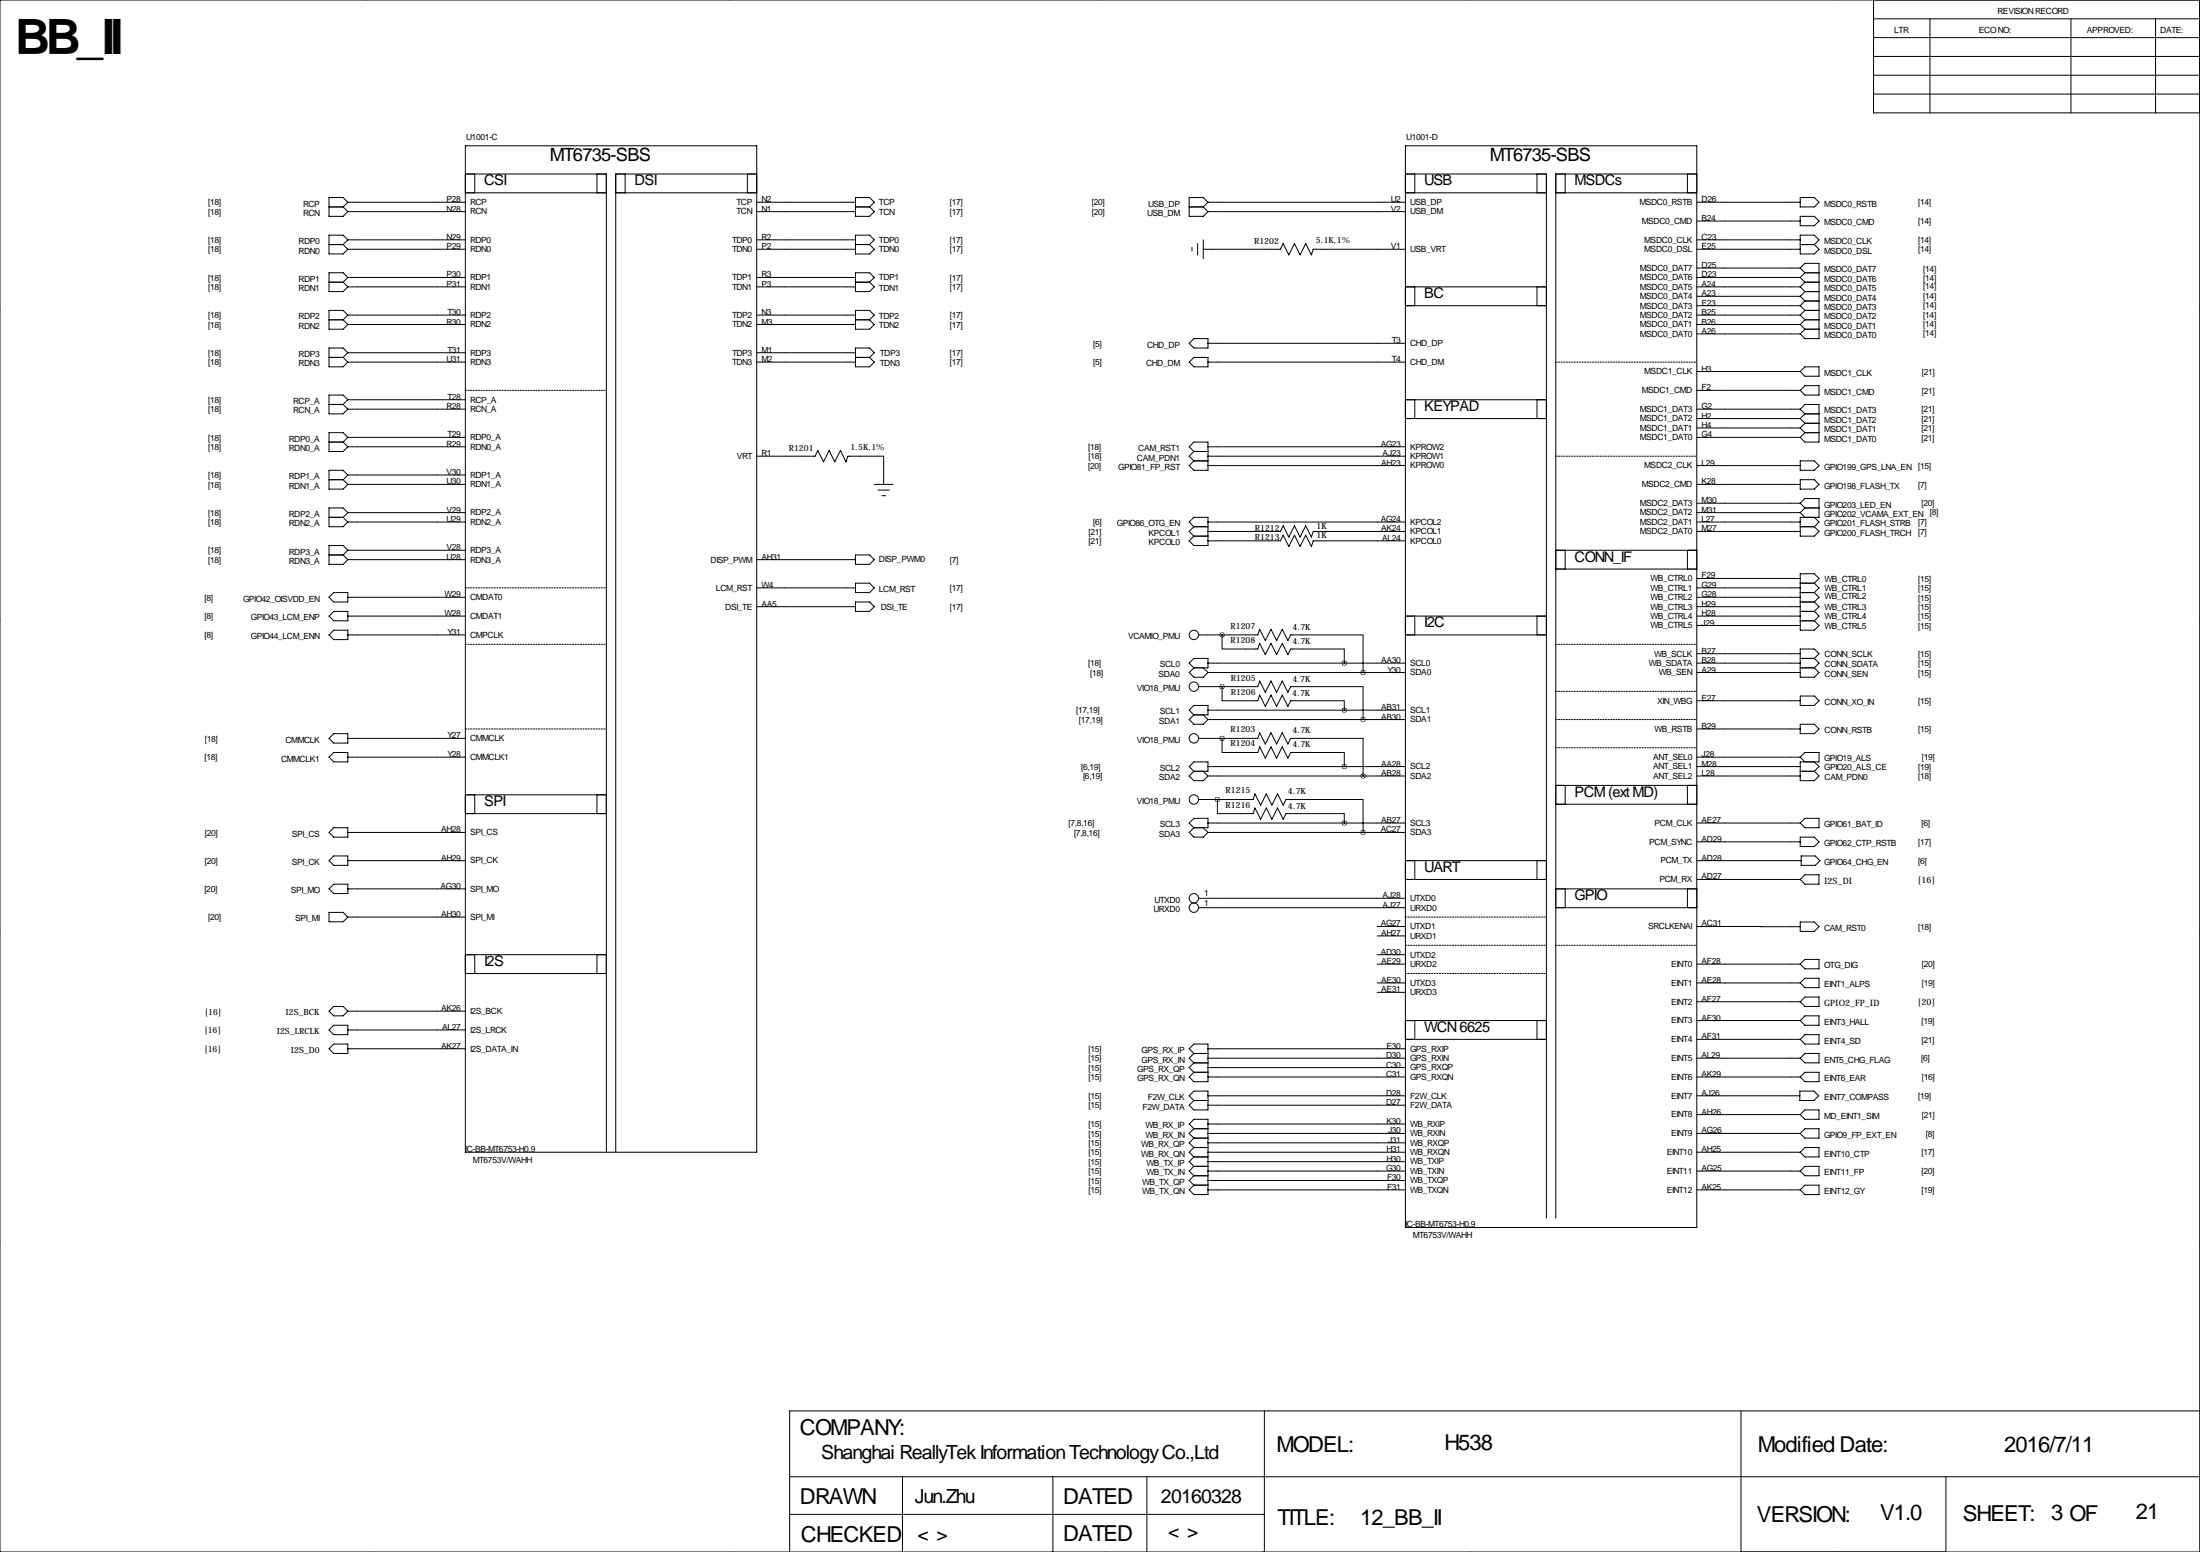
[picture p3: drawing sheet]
<svg xmlns="http://www.w3.org/2000/svg" width="594mm" height="419mm" viewBox="0 0 594 419" stroke-linecap="round" stroke-linejoin="round" font-family="sans-serif">
<g fill="none" stroke="#000" stroke-width=".27">
<path d="M99.1 0h.1M196.8 0h.1M297.2 0h.1M396.2 0h.1M495.3 0h.1M0 0h594.4v419.1h-594.4zM506.2 0v30.5h88.2M506.2 15.2h88.2M506.2 10.2h88.2M506.2 5.1h88.2M521.5 5.1v25.4M559.6 5.1v25.4"/>
<path d="M582.4 5.1v25.4M125.7 39.4h78.8v271.7h-78.8zM379.7 39.4h78.8v292.1h-78.8zM506.2 20.3h88.2M506.2 25.4h88.2M88.9 55.9h3.8M92.7 55.9l1.3 1.2M94 54.6h31.7M94 57.1h31.7M94 54.6l-1.3-1.3h-3.8v5.1h3.8l1.3-1.3M94 54.6l-1.3 1.3M125.7 47h38.1v264.1"/>
<path d="M125.7 52.1h38.1M128.3 47v5.1M161.3 47v5.1M166.4 52.1h38.1M168.9 47v5.1M201.9 47v5.1M204.5 47h-38.1v264.1M204.5 54.6h26.6M204.5 57.1h26.6M231.1 53.3h3.8l1.3 1.3-1.3 1.3 1.3 1.2-1.3 1.3h-3.8zM231.1 55.9h3.8M321.3 55.9h3.8"/>
<path d="M325.1 55.9l1.3 1.2M326.4 54.6h53.3M326.4 57.1h53.3M326.4 54.6l-1.3-1.3h-3.8v5.1h3.8l1.3-1.3M326.4 54.6l-1.3 1.3M379.7 47h38.1v281.9M379.7 52.1h38.1M382.3 47v5.1M415.3 47v5.1M420.4 52.1h38.1M422.9 47v5.1M455.9 47v5.1"/>
<path d="M458.5 47h-38.1v281.9M458.5 54.6h27.9M458.5 59.7h27.9M486.4 53.3h3.8l1.3 1.3-1.3 1.3h-3.8zM486.4 58.4h3.8l1.3 1.3-1.3 1.3h-3.8zM88.9 66h3.8M88.9 76.2h3.8M92.7 66l1.3 1.3M92.7 76.2l1.3 1.3M94 67.3h31.7M94 64.8h31.7M94 74.9h31.7"/>
<path d="M94 77.5h31.7M94 64.8l-1.3-1.3h-3.8v5.1h3.8l1.3-1.3M94 74.9l-1.3-1.2h-3.8v5h3.8l1.3-1.2M94 64.8l-1.3 1.2M94 74.9l-1.3 1.3M204.5 67.3h26.6M204.5 64.8h26.6M204.5 74.9h26.6M204.5 77.5h26.6M231.1 63.5h3.8l1.3 1.3-1.3 1.2 1.3 1.3-1.3 1.3h-3.8zM231.1 66h3.8M231.1 73.7h3.8l1.3 1.2-1.3 1.3 1.3 1.3-1.3 1.2h-3.8z"/>
<path d="M231.1 76.2h3.8M322.1 66.8v1M323.6 65.8v3M325.1 67.3h20.8l.8-1.5 1.5 3 1.6-3 1.5 3 1.5-3 1.5 3 .5-1.5h24.9M325.1 64.8v5.1M379.7 77.5h38.1M382.3 77.5v5.1M415.3 77.5v5.1M458.5 67.3h27.9M458.5 64.8h27.9M458.5 74.9h27.9M458.5 77.5h27.9"/>
<path d="M458.5 72.4h27.9M486.4 63.5h3.8l1.3 1.3-1.3 1.2 1.3 1.3-1.3 1.3h-3.8zM486.4 66h3.8M486.4 72.4l1.3-1.3h3.8v20.3h-3.8l-1.3-1.2M486.4 74.9l1.3 1.3M486.4 77.5l1.3 1.2M486.4 72.4l1.3 1.3M487.7 73.7h3.8M487.7 76.2h3.8M487.7 78.7h3.8M487.7 73.7l-1.3 1.2M487.7 76.2l-1.3 1.3"/>
<path d="M487.7 78.7l-1.3 1.3M-.1 83.8h.1M88.9 86.4h3.8M88.9 96.5h3.8M92.7 86.4l1.3 1.2M92.7 96.5l1.3 1.3M94 85.1l-1.3-1.3h-3.8v5.1h3.8l1.3-1.3M94 85.1h31.7M94 87.6h31.7M94 95.2h31.7M94 97.8h31.7M94 95.2l-1.3-1.2h-3.8v5.1h3.8l1.3-1.3"/>
<path d="M94 85.1l-1.3 1.3M94 95.2l-1.3 1.3M204.5 85.1h26.6M204.5 87.6h26.6M204.5 95.2h26.6M204.5 97.8h26.6M231.1 83.8h3.8l1.3 1.3-1.3 1.3 1.3 1.2-1.3 1.3h-3.8zM231.1 94h3.8l1.3 1.2-1.3 1.3 1.3 1.3-1.3 1.3h-3.8zM231.1 86.4h3.8M231.1 96.5h3.8M321.3 92.7l1.3-1.3h3.8v2.6h-3.8zM321.3 97.8l1.3-1.3h3.8v2.6h-3.8z"/>
<path d="M326.4 97.8h53.3M326.4 92.7h53.3M379.7 82.6h38.1M458.5 85.1h27.9M458.5 87.6h27.9M458.5 82.6h27.9M458.5 80h27.9M458.5 90.2h27.9M486.4 87.6l1.3 1.3M486.4 85.1l1.3 1.3M486.4 80l1.3 1.3M486.4 82.6l1.3 1.2"/>
<path d="M487.7 83.8h3.8M487.7 88.9l-1.3 1.3M487.7 88.9h3.8M487.7 99.1h3.8v2.5h-3.8l-1.3-1.3zM487.7 86.4l-1.3 1.2M487.7 86.4h3.8M487.7 83.8l-1.3 1.3M487.7 81.3h3.8M487.7 81.3l-1.3 1.3M594.4 83.8h.1M88.9 119.4h3.8M88.9 109.2h3.8"/>
<path d="M92.7 119.4l1.3 1.2M92.7 109.2l1.3 1.3M94 107.9h31.7M94 110.5h31.7M94 118.1h31.7M94 107.9l-1.3-1.2h-3.8v5.1h3.8l1.3-1.3M94 118.1l-1.3-1.3h-3.8v5.1h3.8l1.3-1.3M94 118.1l-1.3 1.3M94 107.9l-1.3 1.3M379.7 107.9h38.1M379.7 113h38.1M382.3 107.9v5.1"/>
<path d="M415.3 107.9v5.1M458.5 110.5h27.9M458.5 118.1h27.9M458.5 113h27.9M458.5 100.3h27.9M458.5 105.4h27.9M458.5 115.6h27.9M486.4 110.5l1.3-1.3h3.8v10.2h-3.8l-1.3-1.3M486.4 105.4l1.3-1.3h3.8v2.6h-3.8zM486.4 113l1.3 1.3M486.4 110.5l1.3 1.3M486.4 115.6l1.3 1.2"/>
<path d="M487.7 116.8h3.8M487.7 111.8h3.8M487.7 114.3h3.8M487.7 111.8l-1.3 1.2M487.7 116.8l-1.3 1.3M487.7 114.3l-1.3 1.3M88.9 129.5h3.8M88.9 139.7h3.8M92.7 129.5l1.3 1.3M92.7 139.7l1.3 1.3M94 120.6h31.7M94 128.3h31.7"/>
<path d="M94 130.8h31.7M94 138.4h31.7M94 128.3l-1.3-1.3h-3.8v5.1h3.8l1.3-1.3M94 138.4l-1.3-1.2h-3.8v5h3.8l1.3-1.2M94 128.3l-1.3 1.2M94 138.4l-1.3 1.3M204.5 123.2h15.7l.8-1.5 1.5 3 1.5-3 1.6 3 1.5-3 1.5 3 .5-1.5h9.7v7.6M236.2 130.8h5.1M237.2 132.3h3.1M238.3 133.9h1M322.6 121.9l-1.3-1.3 1.3-1.2h3.8v7.6h-3.8l-1.3-1.3 1.3-1.2M322.6 121.9h3.8"/>
<path d="M322.6 121.9l-1.3 1.3 1.3 1.3M322.6 124.5h3.8M326.4 120.6h53.3M326.4 123.2h53.3M326.4 125.7h53.3M458.5 130.8h27.9M458.5 138.4h27.9M458.5 125.7h27.9M458.5 135.9h27.9M486.4 124.5h3.8l1.3 1.2-1.3 1.3h-3.8zM486.4 129.5h3.8l1.3 1.3-1.3 1.3h-3.8zM486.4 135.9l1.3-1.3h3.8v5.1h-5.1v5.1h3.8l1.3-1.3-1.3-1.3"/>
<path d="M486.4 135.9l1.3 1.3M486.4 138.4l1.3 1.3M487.7 137.2h3.8M487.7 137.2l-1.3 1.2M490.2 139.7l1.3 1.3-1.3 1.2M88.9 149.9h3.8M92.7 149.9l1.3 1.2M94 141h31.7M94 148.6h31.7M94 151.1h31.7M94 148.6l-1.3-1.3h-3.8v5.1h3.8l1.3-1.3M94 148.6l-1.3 1.3"/>
<path d="M204.5 158.8h26.6M204.5 151.1h26.6M231.1 149.9h3.8l1.3 1.2-1.3 1.3h-3.8zM231.1 157.5h3.8l1.3 1.3-1.3 1.2h-3.8zM322.6 142.2l-1.3-1.2 1.3-1.3h3.8v7.6h-3.8l-1.3-1.2 1.3-1.3M322.6 144.8h3.8M322.6 142.2l-1.3 1.3 1.3 1.3M322.6 142.2h3.8M326.4 141h53.3M326.4 146.1h19.5l.8-1.6 1.5 3.1 1.6-3.1 1.5 3.1 1.5-3.1 1.5 3.1 .5-1.5h24.9M326.4 143.5h19.5l.8-1.5 1.5 3 1.6-3 1.5 3 1.5-3 1.5 3 .5-1.5h24.9M420.4 148.6h38.1"/>
<path d="M420.4 153.7h38.1M422.9 148.6v5.1M455.9 148.6v5.1M458.5 158.8h27.9M458.5 141h27.9M458.5 156.2h27.9M458.5 143.5h27.9M486.4 157.5h3.8M486.4 142.2h3.8M490.2 157.5l1.3-1.3-1.3-1.3h-3.8v15.3h3.8l1.3-1.3-1.3-1.3M490.2 157.5l1.3 1.3-1.3 1.2M-.1 167.6h.1"/>
<path d="M88.9 166.4l1.3-1.3h3.8v2.5h-3.8zM88.9 171.4l1.3-1.2h3.8v2.5h-3.8zM90.2 160h3.8v2.6h-3.8l-1.3-1.3zM94 161.3h31.7M94 166.4h31.7M94 171.4h31.7M204.5 163.8h26.6M231.1 162.6h3.8l1.3 1.2-1.3 1.3h-3.8zM321.3 179.1l1.3-1.3h3.8v2.5h-3.8zM323.8 171.4h16.1l.5-1.5 1.5 3.1 1.5-3.1 1.5 3.1 1.6-3.1 1.5 3.1 .7-1.6h19.6v10.2M326.4 179.1h53.3M330.2 171.4v3.9h9.7l.5-1.6 1.5 3.1 1.5-3.1 1.5 3.1 1.6-3.1 1.5 3.1 .7-1.5h14.5v3.8"/>
<path d="M379.7 166.4h38.1M379.7 171.4h38.1M382.3 166.4v5M415.3 166.4v5M458.5 163.8h27.9M458.5 161.3h27.9M458.5 166.4h27.9M458.5 179.1h27.9M458.5 176.5h27.9M458.5 168.9h27.9M486.4 167.6h3.8M486.4 160h3.8"/>
<path d="M486.4 162.6h3.8M486.4 165.1h3.8M486.4 177.8h3.8M490.2 177.8l1.3-1.3-1.3-1.2h-3.8v7.6h3.8l1.3-1.3-1.3-1.3M490.2 160l1.3 1.3-1.3 1.3M490.2 162.6l1.3 1.2-1.3 1.3M490.2 165.1l1.3 1.3-1.3 1.2M490.2 177.8l1.3 1.3-1.3 1.2M594.4 167.6h.1M90.2 198.1h3.8v2.6h-3.8l-1.3-1.3zM94 199.4h31.7M321.3 191.8l1.3-1.3h3.8v2.5h-3.8z"/>
<path d="M322.6 180.3l-1.3 1.3 1.3 1.3h2.5l1.3-1.3M322.6 193l-1.3 1.3 1.3 1.3h2.5l1.3-1.3M323.8 185.4h16.1l.5-1.5 1.5 3 1.5-3 1.5 3 1.6-3 1.5 3 .7-1.5h19.6v8.9M323.8 199.4h16.1l.5-1.5 1.5 3 1.5-3 1.5 3 1.6-3 1.5 3 .7-1.5h19.6v10.1M325.1 180.3l1.3 1.3M325.1 193l1.3 1.3M326.4 181.6h53.3M326.4 191.8h53.3M326.4 194.3h53.3M330.2 185.4v3.8h9.7l.5-1.5 1.5 3.1 1.5-3.1 1.5 3.1 1.6-3.1 1.5 3.1 .7-1.6h14.5v2.6M330.2 199.4v3.8h9.7l.5-1.5 1.5 3 1.5-3 1.5 3 1.6-3 1.5 3 .7-1.5h14.5v3.8M458.5 181.6h27.9"/>
<path d="M458.5 196.8h27.9M458.5 189.2h27.9M486.4 195.6h3.8l1.3 1.2-1.3 1.3h-3.8zM486.4 188h3.8l1.3 1.2-1.3 1.3h-3.8zM486.4 180.3h3.8M88.9 204.5l1.3-1.3h3.8v2.5h-3.8zM94 204.5h31.7M125.7 214.6h38.1M125.7 219.7h38.1M128.3 214.6v5.1M161.3 214.6v5.1M321.3 207l1.3-1.3h3.8v2.6h-3.8z"/>
<path d="M322.6 208.3l-1.3 1.2 1.3 1.3h2.5l1.3-1.3M323.8 215.9h14.8l.5-1.5 1.5 3 1.5-3 1.6 3 1.5-3 1.5 3 .8-1.5h20.8v8.9M325.1 208.3l1.3 1.2M326.4 207h53.3M326.4 209.5h53.3M328.9 215.9v3.8h9.7l.5-1.5 1.5 3 1.5-3 1.6 3 1.5-3 1.5 3 .8-1.5h15.7v2.5M420.4 212.1h38.1M420.4 217.2h38.1M422.9 212.1v5.1M455.9 212.1v5.1M458.5 204.5h27.9M458.5 207h27.9"/>
<path d="M458.5 209.5h27.9M486.4 204.5l1.3-1.3h3.8v2.5h-5.1v5.1h3.8l1.3-1.3-1.3-1.2M486.4 208.3h3.8M486.4 204.5l1.3 1.2M490.2 205.7l1.3 1.3-1.3 1.3M88.9 232.4l1.3-1.3h3.8v2.6h-3.8zM90.2 223.5h3.8v2.6h-3.8l-1.3-1.3zM94 224.8h31.7M94 232.4h31.7M321.3 222.2l1.3-1.2h3.8v2.5h-3.8zM322.6 223.5l-1.3 1.3 1.3 1.3h2.5l1.3-1.3M325.1 223.5l1.3 1.3"/>
<path d="M326.4 224.8h53.3M326.4 222.2h53.3M379.7 232.4h38.1M379.7 237.5h38.1M382.3 232.4v5.1M415.3 232.4v5.1M458.5 232.4h28.2M458.5 237.5h27.9M458.5 222.2h27.9M458.5 227.3h27.9M486.4 226.1h3.8l1.3 1.2-1.3 1.3h-3.8zM486.4 222.2l1.3-1.2h3.8v2.5h-3.8z"/>
<path d="M486.7 231.1h3.8l1.2 1.3-1.2 1.3h-3.8zM487.7 236.2h3.8v2.6h-3.8l-1.3-1.3zM-.1 251.5h.1M88.9 246.4h3.8l1.3 1.2-1.3 1.3h-3.8zM88.9 240l1.3-1.2h3.8v2.5h-3.8zM94 247.6h31.7M94 240h31.7M125.7 257.8h38.1M128.3 257.8v5.1M161.3 257.8v5.1M323.8 245.1h55.9M323.8 242.6h55.9"/>
<path d="M372.1 257.8h7.6M372.1 250.2h7.6M372.1 252.7h7.6M420.4 240h38.1M420.4 245.1h38.1M422.9 240v5.1M455.9 240v5.1M458.5 250.2h27.9M486.4 249h3.8l1.3 1.2-1.3 1.3h-3.8zM487.7 259.1h3.8v2.5h-3.8l-1.3-1.2zM594.4 251.5h.1M88.9 278.1l1.3-1.2h3.8v2.5h-3.8z"/>
<path d="M88.9 273l1.3-1.2h2.5l1.3 1.2-1.3 1.3h-2.5zM94 273h31.7M94 278.1h31.7M125.7 262.9h38.1M372.1 260.4h7.6M372.1 265.4h7.6M372.1 268h7.6M379.7 275.6h38.1M382.3 275.6v5.1M415.3 275.6v5.1M458.5 275.6h27.9M458.5 260.4h27.9"/>
<path d="M458.5 265.4h27.9M458.5 270.5h27.9M486.4 270.5l1.3-1.3h3.8v2.6h-3.8zM487.7 264.2h3.8v2.5h-3.8l-1.3-1.3zM487.7 274.3h3.8v2.6h-3.8l-1.3-1.3zM487.7 279.4h3.8v2.5h-3.8l-1.3-1.2zM88.9 283.2l1.3-1.3h3.8v2.6h-3.8zM94 283.2h31.7M321.3 295.9l1.3-1.3h3.8v5.1h-3.8l-1.3-1.3 1.3-1.2zM322.6 289.6h3.8M322.6 284.5l-1.3-1.3 1.3-1.3h3.8v10.2h-3.8l-1.3-1.3 1.3-1.2M322.6 284.5h3.8"/>
<path d="M322.6 284.5l-1.3 1.3 1.3 1.2M322.6 287h3.8M322.6 287l-1.3 1.3 1.3 1.3M322.6 297.2h3.8M326.4 283.2h53.3M326.4 285.8h53.3M326.4 288.3h53.3M326.4 290.8h53.3M326.4 295.9h53.3M326.4 298.4h53.3M379.7 280.7h38.1M458.5 280.7h27.9"/>
<path d="M458.5 285.8h27.9M458.5 290.8h27.9M458.5 295.9h27.8M486.3 294.6h3.8l1.3 1.3-1.3 1.3h-3.8zM487.7 284.5h3.8v2.5h-3.8l-1.3-1.2zM487.7 289.6h3.8v2.5h-3.8l-1.3-1.3zM487.7 299.7h3.8v2.6h-3.8l-1.3-1.3zM322.6 309.9h3.8M322.6 312.4h3.8M322.6 304.8l-1.3-1.3 1.3-1.2h3.8v20.3h-3.8l-1.3-1.3 1.3-1.3M322.6 304.8h3.8M322.6 304.8l-1.3 1.3 1.3 1.2"/>
<path d="M322.6 307.3h3.8M322.6 307.3l-1.3 1.3 1.3 1.3M322.6 309.9l-1.3 1.2 1.3 1.3M322.6 312.4l-1.3 1.3 1.3 1.3M322.6 315h3.8M322.6 315l-1.3 1.2 1.3 1.3M322.6 317.5h3.8M322.6 317.5l-1.3 1.3 1.3 1.2M326.4 311.1h53.3M326.4 303.5h53.3M326.4 306.1h53.3M326.4 308.6h53.3"/>
<path d="M326.4 313.7h53.3M326.4 316.2h53.3M326.4 318.8h53.3M458.5 311.1h27.9M458.5 306.1h27.9M458.5 316.2h27.9M458.5 301h27.9M487.7 304.8h3.8v2.5h-3.8l-1.3-1.2zM487.7 309.9h3.8v2.5h-3.8l-1.3-1.3zM487.7 315h3.8v2.5h-3.8l-1.3-1.3zM-.1 335.3h.1M322.6 320h3.8"/>
<path d="M326.4 321.3h53.3M458.5 321.3h27.9M486.4 321.3l1.3-1.3h3.8v2.6h-3.8zM594.4 335.3h.1M213.4 398.8h381M243.8 398.8v20.3M284.5 398.8v20.3M309.9 398.8v20.3M341.6 381v38.1M470.4 381v38.1M525.8 398.8v20.3M594.4 381h-381v38.1"/>
<path d="M100.3 419.1h.1M198.1 419.1h.1M213.4 408.9h128.2M298.4 419.1h.1M397.5 419.1h.1M496.6 419.1h.1"/>
<circle cx="322.6" cy="171.4" r="1.27"/>
<circle cx="322.6" cy="199.4" r="1.27"/>
<circle cx="322.6" cy="185.4" r="1.27"/>
<circle cx="322.6" cy="215.9" r="1.27"/>
<circle cx="322.6" cy="242.6" r="1.27"/>
<circle cx="322.6" cy="245.1" r="1.27"/>
</g>
<g fill="none" stroke="#000" stroke-width=".27" stroke-dasharray=".4 .4">
<path d="M420.4 97.8h38.1M125.7 105.4h38.1M420.4 123.2h38.1M125.7 158.8h38.1M125.7 174h38.1M420.4 174h38.1M125.7 196.8h38.1M420.4 186.7h38.1M420.4 194.3h38.1M420.4 201.9h38.1M379.7 247.6h38.1M379.7 255.3h38.1"/>
<path d="M420.4 255.3h38.1M379.7 262.9h38.1"/>
</g>
<path d="M363.2 179.1a.05 .05 0 0 0 .1 0 .05 .05 0 0 0-.1 0zM363.2 191.8a.05 .05 0 0 0 .1 0 .05 .05 0 0 0-.1 0zM363.2 207a.05 .05 0 0 0 .1 0 .05 .05 0 0 0-.1 0zM328.9 215.9a.05 .05 0 0 0 .1 0 .05 .05 0 0 0-.1 0zM363.2 222.2a.05 .05 0 0 0 .1 0 .05 .05 0 0 0-.1 0z" fill="#000" stroke="#000" stroke-width="1.3"/>
<text font-size="13.2" x="4.1" y="14.5">BB_II</text>
<g font-size="5.9">
<text x="216.2" y="387.6">COMPANY:</text>
<text x="344.9" y="392.2">MODEL:</text>
<text x="390.3" y="391.6">H538</text>
<text x="475" y="392.2">Modified Date:</text>
<text x="541.5" y="392.2">2016/7/11</text>
<text x="216.2" y="406.1">DRAWN</text>
<text x="287.3" y="406.1">DATED</text>
<text x="345.2" y="411.7">TITLE:</text>
<text x="367.5" y="411.7">12_BB_II</text>
<text x="474.7" y="411">VERSION:</text>
<text x="508" y="410.4">V1.0</text>
<text x="530.4" y="410.7">SHEET:</text>
<text x="554.2" y="410.4">3 OF</text>
<text x="577.1" y="410.2">21</text>
<text x="216.4" y="416.3">CHECKED</text>
<text x="287.3" y="416.1">DATED</text>
</g>
<g font-size="5.3">
<text x="221.9" y="393.9">Shanghai ReallyTek Information Technology Co.,Ltd</text>
<text x="247.1" y="405.9">Jun.Zhu</text>
<text x="313.7" y="405.9">20160328</text>
<text x="247.9" y="416.1">&lt; &gt;</text>
<text x="315.6" y="415.3">&lt; &gt;</text>
</g>
<g font-size="4.9">
<text x="148.6" y="43.4">MT6735-SBS</text>
<text x="402.6" y="43.4">MT6735-SBS</text>
</g>
<g font-size="4">
<text x="130.8" y="50">CSI</text>
<text x="171.4" y="50">DSI</text>
<text x="384.8" y="50">USB</text>
<text x="425.5" y="50">MSDCs</text>
<text x="384.8" y="80.5">BC</text>
<text x="384.8" y="111">KEYPAD</text>
<text x="425.5" y="151.6">CONN_IF</text>
<text x="384.8" y="169.4">I2C</text>
<text x="425.5" y="215.1">PCM (ext MD)</text>
<text x="130.8" y="217.7">SPI</text>
<text x="384.8" y="235.5">UART</text>
<text x="425.5" y="243.1">GPIO</text>
<text x="130.8" y="260.9">I2S</text>
<text x="384.8" y="278.6">WCN 6625</text>
</g>
<g font-size="2.4">
<text x="492.9" y="238.7">I2S_DI</text>
<text x="518.2" y="238.4">[16]</text>
<text x="492.9" y="271.7">GPIO2_FP_ID</text>
<text x="518.2" y="271.5">[20]</text>
</g>
<g font-size="2.3">
<text x="539.8" y="3.8">REVISION RECORD</text>
<text x="511.8" y="8.9">LTR</text>
<text x="534.7" y="8.9">ECO NO:</text>
<text x="563.9" y="8.9">APPROVED:</text>
<text x="583.7" y="8.9">DATE:</text>
<text x="126" y="37.8">U1001-C</text>
<text x="380" y="37.8">U1001-D</text>
<text x="56.3" y="55.5">[18]</text>
<text x="56.3" y="58">[18]</text>
<text x="81.9" y="55.8">RCP</text>
<text x="81.9" y="58.3">RCN</text>
<text x="120.6" y="54.6">P28</text>
<text x="120.6" y="57.1">N28</text>
<text x="127" y="55.4">RCP</text>
<text x="127" y="57.9">RCN</text>
<text x="199" y="55.4">TCP</text>
<text x="199" y="57.9">TCN</text>
<text x="205.7" y="54.6">N2</text>
<text x="205.7" y="57.1">N1</text>
<text x="237.5" y="55.4">TCP</text>
<text x="237.5" y="58.2">TCN</text>
<text x="256.6" y="55.5">[17]</text>
<text x="256.6" y="58">[17]</text>
<text x="295" y="55.5">[20]</text>
<text x="295" y="58">[20]</text>
<text x="309.9" y="58.3">USB_DM</text>
<text x="310.2" y="55.8">USB_DP</text>
<text x="375.8" y="57.1">V2</text>
<text x="375.8" y="54.6">U2</text>
<text x="381" y="57.9">USB_DM</text>
<text x="381" y="55.4">USB_DP</text>
<text x="443" y="55.4">MSDC0_RSTB</text>
<text x="459.7" y="54.6">D26</text>
<text x="459.7" y="59.7">B24</text>
<text x="492.9" y="55.8">MSDC0_RSTB</text>
<text x="518.3" y="55.5">[14]</text>
<text x="56.3" y="65.6">[18]</text>
<text x="80.7" y="65.9">RDP0</text>
<text x="120.6" y="64.8">N29</text>
<text x="127" y="65.5">RDP0</text>
<text x="197.8" y="65.5">TDP0</text>
<text x="205.7" y="64.8">R2</text>
<text x="237.5" y="65.5">TDP0</text>
<text x="256.6" y="65.6">[17]</text>
<text x="338.8" y="65.9">R1202</text>
<text x="355.6" y="65.7">5.1K,1%</text>
<text x="443.6" y="60.5">MSDC0_CMD</text>
<text x="444.3" y="65.5">MSDC0_CLK</text>
<text x="459.7" y="64.8">C23</text>
<text x="492.9" y="60.9">MSDC0_CMD</text>
<text x="492.9" y="65.9">MSDC0_CLK</text>
<text x="518.3" y="60.6">[14]</text>
<text x="518.3" y="65.6">[14]</text>
<text x="56.3" y="68.2">[18]</text>
<text x="80.7" y="68.5">RDN0</text>
<text x="120.6" y="67.3">P29</text>
<text x="127" y="68.1">RDN0</text>
<text x="197.8" y="68.1">TDN0</text>
<text x="205.7" y="67.3">P2</text>
<text x="237.5" y="68.1">TDN0</text>
<text x="256.6" y="68.2">[17]</text>
<text x="375.8" y="67.3">V1</text>
<text x="381" y="68.1">USB_VRT</text>
<text x="444.3" y="68.1">MSDC0_DSL</text>
<text x="459.7" y="67.3">E25</text>
<text x="492.9" y="68.5">MSDC0_DSL</text>
<text x="518.3" y="68.2">[14]</text>
<text x="56.2" y="75.8">[18]</text>
<text x="80.7" y="76.1">RDP1</text>
<text x="120.6" y="74.9">P30</text>
<text x="120.6" y="77.5">P31</text>
<text x="127" y="75.7">RDP1</text>
<text x="197.8" y="75.7">TDP1</text>
<text x="205.7" y="74.9">R3</text>
<text x="205.7" y="77.5">P3</text>
<text x="237.5" y="75.7">TDP1</text>
<text x="256.6" y="75.8">[17]</text>
<text x="443.1" y="73.2">MSDC0_DAT7</text>
<text x="443.1" y="75.7">MSDC0_DAT6</text>
<text x="459.7" y="72.4">D25</text>
<text x="459.7" y="74.9">D23</text>
<text x="459.7" y="77.5">A24</text>
<text x="492.9" y="76.1">MSDC0_DAT6</text>
<text x="492.9" y="73.6">MSDC0_DAT7</text>
<text x="519.7" y="75.9">[14]</text>
<text x="519.7" y="73.6">[14]</text>
<text x="56.3" y="78.3">[18]</text>
<text x="80.7" y="78.6">RDN1</text>
<text x="127" y="78.2">RDN1</text>
<text x="197.8" y="78.2">TDN1</text>
<text x="237.5" y="78.5">TDN1</text>
<text x="256.6" y="78.3">[17]</text>
<text x="443.1" y="78.2">MSDC0_DAT5</text>
<text x="443.1" y="80.8">MSDC0_DAT4</text>
<text x="443.1" y="83.3">MSDC0_DAT3</text>
<text x="459.7" y="80">A23</text>
<text x="459.7" y="82.6">E23</text>
<text x="492.9" y="78.6">MSDC0_DAT5</text>
<text x="492.9" y="81.2">MSDC0_DAT4</text>
<text x="492.9" y="83.7">MSDC0_DAT3</text>
<text x="519.7" y="78.1">[14]</text>
<text x="519.7" y="80.7">[14]</text>
<text x="519.7" y="83.2">[14]</text>
<text x="56.3" y="86">[18]</text>
<text x="56.3" y="88.5">[18]</text>
<text x="80.7" y="86.3">RDP2</text>
<text x="80.7" y="88.8">RDN2</text>
<text x="120.6" y="87.6">R30</text>
<text x="120.9" y="85.1">T30</text>
<text x="127" y="85.9">RDP2</text>
<text x="127" y="88.4">RDN2</text>
<text x="197.8" y="85.9">TDP2</text>
<text x="197.8" y="88.4">TDN2</text>
<text x="205.7" y="85.1">N3</text>
<text x="205.7" y="87.6">M3</text>
<text x="237.5" y="86.1">TDP2</text>
<text x="237.5" y="88.6">TDN2</text>
<text x="256.6" y="86">[17]</text>
<text x="256.6" y="88.5">[17]</text>
<text x="443.1" y="85.9">MSDC0_DAT2</text>
<text x="443.1" y="88.4">MSDC0_DAT1</text>
<text x="459.7" y="85.1">B25</text>
<text x="459.7" y="87.6">B26</text>
<text x="492.9" y="88.8">MSDC0_DAT1</text>
<text x="492.9" y="86.3">MSDC0_DAT2</text>
<text x="519.7" y="88.3">[14]</text>
<text x="519.7" y="85.8">[14]</text>
<text x="120.9" y="95.3">T31</text>
<text x="205.7" y="95.3">M1</text>
<text x="295.4" y="93.6">[5]</text>
<text x="309.9" y="93.9">CHD_DP</text>
<text x="376.1" y="92.7">T3</text>
<text x="381" y="93.5">CHD_DP</text>
<text x="443.1" y="90.9">MSDC0_DAT0</text>
<text x="459.7" y="90.2">A26</text>
<text x="492.9" y="91.3">MSDC0_DAT0</text>
<text x="519.7" y="90.8">[14]</text>
<text x="56.3" y="96.1">[18]</text>
<text x="56.3" y="98.7">[18]</text>
<text x="80.7" y="96.4">RDP3</text>
<text x="80.7" y="99">RDN3</text>
<text x="120.6" y="97.8">U31</text>
<text x="127" y="96">RDP3</text>
<text x="127" y="98.6">RDN3</text>
<text x="197.8" y="96">TDP3</text>
<text x="197.8" y="98.6">TDN3</text>
<text x="205.7" y="97.8">M2</text>
<text x="237.7" y="96.3">TDP3</text>
<text x="237.7" y="98.8">TDN3</text>
<text x="256.6" y="96.1">[17]</text>
<text x="256.6" y="98.7">[17]</text>
<text x="295.4" y="98.7">[5]</text>
<text x="309.7" y="99">CHD_DM</text>
<text x="376.1" y="97.8">T4</text>
<text x="381" y="98.6">CHD_DM</text>
<text x="444.3" y="101.1">MSDC1_CLK</text>
<text x="459.7" y="100.3">H3</text>
<text x="492.9" y="101.5">MSDC1_CLK</text>
<text x="519.3" y="101.2">[21]</text>
<text x="120.9" y="108">T28</text>
<text x="443.6" y="106.2">MSDC1_CMD</text>
<text x="459.7" y="105.4">F2</text>
<text x="492.9" y="106.6">MSDC1_CMD</text>
<text x="519.3" y="106.3">[21]</text>
<text x="56.3" y="108.8">[18]</text>
<text x="56.3" y="111.4">[18]</text>
<text x="79.2" y="109.1">RCP_A</text>
<text x="79.2" y="111.7">RCN_A</text>
<text x="120.6" y="110.5">R28</text>
<text x="127" y="108.7">RCP_A</text>
<text x="127" y="111.3">RCN_A</text>
<text x="443.1" y="111.3">MSDC1_DAT3</text>
<text x="443.1" y="113.8">MSDC1_DAT2</text>
<text x="459.7" y="110.5">G2</text>
<text x="459.7" y="113">H2</text>
<text x="492.9" y="111.7">MSDC1_DAT3</text>
<text x="519.2" y="113.9">[21]</text>
<text x="519.2" y="111.4">[21]</text>
<text x="56.3" y="119">[18]</text>
<text x="78.1" y="119.3">RDP0_A</text>
<text x="120.9" y="118.1">T29</text>
<text x="127" y="118.9">RDP0_A</text>
<text x="443.1" y="116.3">MSDC1_DAT1</text>
<text x="443.1" y="118.9">MSDC1_DAT0</text>
<text x="459.7" y="115.6">H4</text>
<text x="459.7" y="118.1">G4</text>
<text x="492.9" y="114.2">MSDC1_DAT2</text>
<text x="492.9" y="119.3">MSDC1_DAT0</text>
<text x="492.9" y="116.7">MSDC1_DAT1</text>
<text x="519.2" y="119">[21]</text>
<text x="519.2" y="116.4">[21]</text>
<text x="56.3" y="121.5">[18]</text>
<text x="78.1" y="121.8">RDN0_A</text>
<text x="120.6" y="120.7">R29</text>
<text x="127" y="121.4">RDN0_A</text>
<text x="199.1" y="124">VRT</text>
<text x="205.7" y="123.2">R1</text>
<text x="213.1" y="121.8">R1201</text>
<text x="229.8" y="121.6">1.5K,1%</text>
<text x="294" y="121.5">[18]</text>
<text x="294.1" y="124">[18]</text>
<text x="307.2" y="124.4">CAM_PDN1</text>
<text x="307.6" y="121.8">CAM_RST1</text>
<text x="373.1" y="120.7">AG23</text>
<text x="373.2" y="125.7">AH23</text>
<text x="373.6" y="123.2">AJ23</text>
<text x="381" y="124">KPROW1</text>
<text x="381" y="121.4">KPROW2</text>
<text x="459.7" y="125.7">L29</text>
<text x="56.3" y="129.1">[18]</text>
<text x="56.3" y="131.7">[18]</text>
<text x="78.1" y="129.4">RDP1_A</text>
<text x="78.1" y="132">RDN1_A</text>
<text x="120.6" y="128.3">V30</text>
<text x="120.6" y="130.8">U30</text>
<text x="127" y="129">RDP1_A</text>
<text x="127" y="131.6">RDN1_A</text>
<text x="294" y="126.6">[20]</text>
<text x="302.2" y="126.9">GPIO81_FP_RST</text>
<text x="381" y="126.5">KPROW0</text>
<text x="443.6" y="131.6">MSDC2_CMD</text>
<text x="444.3" y="126.5">MSDC2_CLK</text>
<text x="459.7" y="130.8">K28</text>
<text x="492.9" y="132">GPIO198_FLASH_TX</text>
<text x="492.9" y="126.9">GPIO199_GPS_LNA_EN</text>
<text x="518.3" y="131.7">[7]</text>
<text x="518.3" y="126.6">[15]</text>
<text x="443.1" y="136.7">MSDC2_DAT3</text>
<text x="459.7" y="135.9">M30</text>
<text x="492.9" y="137.1">GPIO203_LED_EN</text>
<text x="519.2" y="136.8">[20]</text>
<text x="56.3" y="139.3">[18]</text>
<text x="56.3" y="141.8">[18]</text>
<text x="78.1" y="139.6">RDP2_A</text>
<text x="78.1" y="142.1">RDN2_A</text>
<text x="120.6" y="138.4">V29</text>
<text x="120.6" y="141">U29</text>
<text x="127" y="139.2">RDP2_A</text>
<text x="127" y="141.7">RDN2_A</text>
<text x="295.4" y="141.8">[6]</text>
<text x="301.8" y="142.1">GPIO86_OTG_EN</text>
<text x="339" y="143.3">R1212</text>
<text x="355.7" y="142.8">1K</text>
<text x="373.1" y="141">AG24</text>
<text x="373.2" y="143.5">AK24</text>
<text x="381" y="141.7">KPCOL2</text>
<text x="443.1" y="139.2">MSDC2_DAT2</text>
<text x="443.1" y="141.7">MSDC2_DAT1</text>
<text x="459.7" y="138.4">M31</text>
<text x="459.7" y="141">L27</text>
<text x="459.7" y="143.5">M27</text>
<text x="492.9" y="142.1">GPIO201_FLASH_STRB</text>
<text x="492.9" y="139.6">GPIO202_VCAMA_EXT_EN</text>
<text x="518.3" y="141.8">[7]</text>
<text x="521.5" y="139.2">[8]</text>
<text x="56.3" y="149.5">[18]</text>
<text x="78.1" y="149.8">RDP3_A</text>
<text x="120.6" y="148.6">V28</text>
<text x="127" y="149.4">RDP3_A</text>
<text x="294.1" y="144.4">[21]</text>
<text x="294.1" y="146.9">[21]</text>
<text x="310.3" y="144.7">KPCOL1</text>
<text x="310.3" y="147.2">KPCOL0</text>
<text x="339" y="145.8">R1213</text>
<text x="355.7" y="145.4">1K</text>
<text x="373.5" y="146.1">AL24</text>
<text x="381" y="146.8">KPCOL0</text>
<text x="381" y="144.3">KPCOL1</text>
<text x="443.1" y="144.3">MSDC2_DAT0</text>
<text x="492.9" y="144.7">GPIO200_FLASH_TRCH</text>
<text x="518.3" y="144.4">[7]</text>
<text x="56.3" y="152">[18]</text>
<text x="78.1" y="152.3">RDN3_A</text>
<text x="120.6" y="151.1">U28</text>
<text x="127" y="151.9">RDN3_A</text>
<text x="192" y="151.9">DISP_PWM</text>
<text x="205.7" y="151.1">AH31</text>
<text x="237.5" y="151.9">DISP_PWM0</text>
<text x="256.6" y="152">[7]</text>
<text x="120.1" y="161.3">W29</text>
<text x="193.4" y="159.5">LCM_RST</text>
<text x="205.7" y="158.8">W4</text>
<text x="237.4" y="159.8">LCM_RST</text>
<text x="256.6" y="159.6">[17]</text>
<text x="446" y="157">WB_CTRL0</text>
<text x="446" y="159.5">WB_CTRL1</text>
<text x="459.7" y="156.2">F29</text>
<text x="459.7" y="158.8">G29</text>
<text x="459.7" y="161.3">G28</text>
<text x="493" y="157.2">WB_CTRL0</text>
<text x="493" y="159.5">WB_CTRL1</text>
<text x="493" y="161.8">WB_CTRL2</text>
<text x="518.3" y="157.1">[15]</text>
<text x="518.3" y="159.6">[15]</text>
<text x="55.3" y="162.2">[8]</text>
<text x="55.3" y="167.2">[8]</text>
<text x="65.7" y="162.5">GPIO42_OISVDD_EN</text>
<text x="67.8" y="167.5">GPIO43_LCM_ENP</text>
<text x="120.1" y="166.4">W28</text>
<text x="127" y="162.1">CMDAT0</text>
<text x="127" y="167.1">CMDAT1</text>
<text x="196" y="164.6">DSI_TE</text>
<text x="205.7" y="163.8">AA5</text>
<text x="238" y="164.7">DSI_TE</text>
<text x="256.6" y="164.7">[17]</text>
<text x="446" y="162.1">WB_CTRL2</text>
<text x="446" y="164.6">WB_CTRL3</text>
<text x="446" y="167.1">WB_CTRL4</text>
<text x="459.7" y="163.8">H29</text>
<text x="459.7" y="166.4">H28</text>
<text x="493" y="164.8">WB_CTRL3</text>
<text x="493" y="167.1">WB_CTRL4</text>
<text x="518.3" y="162.2">[15]</text>
<text x="518.3" y="164.7">[15]</text>
<text x="518.3" y="167.2">[15]</text>
<text x="55.3" y="172.3">[8]</text>
<text x="67.8" y="172.6">GPIO44_LCM_ENN</text>
<text x="120.9" y="171.4">Y31</text>
<text x="127" y="172.2">CMPCLK</text>
<text x="304.8" y="172.6">VCAMIO_PMU</text>
<text x="332.5" y="169.8">R1207</text>
<text x="332.5" y="173.6">R1208</text>
<text x="349.3" y="170.1">4.7K</text>
<text x="349.3" y="173.9">4.7K</text>
<text x="446" y="169.7">WB_CTRL5</text>
<text x="459.7" y="168.9">J29</text>
<text x="493" y="169.9">WB_CTRL5</text>
<text x="518.3" y="169.8">[15]</text>
<text x="294" y="179.9">[18]</text>
<text x="373.2" y="179.1">AA30</text>
<text x="381" y="179.8">SCL0</text>
<text x="445.5" y="179.8">WB_SDATA</text>
<text x="446.9" y="177.3">WB_SCLK</text>
<text x="459.7" y="176.5">B27</text>
<text x="459.7" y="179.1">B28</text>
<text x="493" y="177.5">CONN_SCLK</text>
<text x="518.3" y="177.4">[15]</text>
<text x="518.3" y="179.9">[15]</text>
<text x="294.6" y="182.5">[18]</text>
<text x="313.1" y="182.8">SDA0</text>
<text x="313.4" y="180.2">SCL0</text>
<text x="332.5" y="183.8">R1205</text>
<text x="349.2" y="184">4.7K</text>
<text x="374.9" y="181.6">Y30</text>
<text x="381" y="182.4">SDA0</text>
<text x="448.2" y="182.4">WB_SEN</text>
<text x="459.7" y="181.6">A29</text>
<text x="493" y="180.1">CONN_SDATA</text>
<text x="493" y="182.9">CONN_SEN</text>
<text x="518.3" y="182.5">[15]</text>
<text x="307.2" y="186.6">VIO18_PMU</text>
<text x="332.5" y="187.6">R1206</text>
<text x="349.1" y="187.9">4.7K</text>
<text x="373.2" y="191.8">AB31</text>
<text x="447.7" y="190">XIN_WBG</text>
<text x="459.7" y="189.2">E27</text>
<text x="493" y="190.2">CONN_XO_IN</text>
<text x="518.3" y="190.1">[15]</text>
<text x="290.8" y="192.6">[17,19]</text>
<text x="291.5" y="195.2">[17,19]</text>
<text x="313.1" y="195.5">SDA1</text>
<text x="313.4" y="192.9">SCL1</text>
<text x="332.5" y="197.8">R1203</text>
<text x="373.2" y="194.3">AB30</text>
<text x="381" y="192.5">SCL1</text>
<text x="381" y="195.1">SDA1</text>
<text x="447.1" y="197.6">WB_RSTB</text>
<text x="459.7" y="196.8">B29</text>
<text x="493" y="197.9">CONN_RSTB</text>
<text x="518.3" y="197.7">[15]</text>
<text x="55.3" y="200.3">[18]</text>
<text x="77.1" y="200.6">CMMCLK</text>
<text x="120.9" y="199.4">Y27</text>
<text x="127" y="200.2">CMMCLK</text>
<text x="307.2" y="200.6">VIO18_PMU</text>
<text x="332.5" y="201.6">R1204</text>
<text x="349.3" y="198">4.7K</text>
<text x="349.3" y="201.8">4.7K</text>
<text x="55.3" y="205.3">[18]</text>
<text x="75.9" y="205.6">CMMCLK1</text>
<text x="120.9" y="204.5">Y28</text>
<text x="127" y="205.2">CMMCLK1</text>
<text x="292.2" y="207.9">[6,19]</text>
<text x="313.4" y="208.2">SCL2</text>
<text x="373.2" y="207">AA28</text>
<text x="373.2" y="209.5">AB28</text>
<text x="381" y="207.8">SCL2</text>
<text x="446.7" y="207.8">ANT_SEL1</text>
<text x="446.7" y="205.2">ANT_SEL0</text>
<text x="459.7" y="209.5">L28</text>
<text x="459.7" y="207">M28</text>
<text x="459.7" y="204.5">J28</text>
<text x="492.9" y="205.4">GPIO19_ALS</text>
<text x="492.9" y="208">GPIO20_ALS_CE</text>
<text x="518.3" y="207.9">[19]</text>
<text x="519.3" y="205.3">[19]</text>
<text x="292.6" y="210.4">[6,19]</text>
<text x="313.1" y="210.7">SDA2</text>
<text x="331.2" y="214.3">R1215</text>
<text x="348" y="214.5">4.7K</text>
<text x="381" y="210.3">SDA2</text>
<text x="446.7" y="210.3">ANT_SEL2</text>
<text x="493" y="210.6">CAM_PDN0</text>
<text x="518.3" y="210.4">[18]</text>
<text x="307.2" y="217.1">VIO18_PMU</text>
<text x="331.2" y="218.1">R1216</text>
<text x="348" y="218.3">4.7K</text>
<text x="55.3" y="225.7">[20]</text>
<text x="78.8" y="226">SPI_CS</text>
<text x="119.2" y="224.8">AH28</text>
<text x="127" y="225.6">SPI_CS</text>
<text x="288.7" y="223.1">[7,8,16]</text>
<text x="290.2" y="225.7">[7,8,16]</text>
<text x="313.1" y="226">SDA3</text>
<text x="313.4" y="223.4">SCL3</text>
<text x="373.1" y="224.8">AC27</text>
<text x="373.2" y="222.2">AB27</text>
<text x="381" y="223">SCL3</text>
<text x="381" y="225.6">SDA3</text>
<text x="447.1" y="223">PCM_CLK</text>
<text x="459.7" y="222.2">AE27</text>
<text x="459.7" y="227.3">AD29</text>
<text x="492.9" y="223.4">GPIO61_BAT_ID</text>
<text x="519.2" y="223.1">[6]</text>
<text x="55.3" y="233.3">[20]</text>
<text x="78.8" y="233.6">SPI_CK</text>
<text x="119.2" y="232.4">AH29</text>
<text x="127" y="233.2">SPI_CK</text>
<text x="445.6" y="228.1">PCM_SYNC</text>
<text x="448.6" y="233.2">PCM_TX</text>
<text x="459.7" y="232.4">AD28</text>
<text x="492.9" y="228.5">GPIO62_CTP_RSTB</text>
<text x="492.9" y="233.6">GPIO64_CHG_EN</text>
<text x="518.3" y="228.2">[17]</text>
<text x="518.3" y="233.3">[6]</text>
<text x="448.4" y="238.3">PCM_RX</text>
<text x="459.7" y="237.5">AD27</text>
<text x="55.2" y="240.9">[20]</text>
<text x="78.6" y="241.2">SPI_MO</text>
<text x="119.1" y="240">AG30</text>
<text x="127" y="240.8">SPI_MO</text>
<text x="311.9" y="243.7">UTXD0</text>
<text x="325.4" y="244.6">1</text>
<text x="325.4" y="242.1">1</text>
<text x="373.6" y="242.6">AJ28</text>
<text x="373.6" y="245.1">AJ27</text>
<text x="381" y="243.3">UTXD0</text>
<text x="381" y="245.9">URXD0</text>
<text x="56.3" y="248.5">[20]</text>
<text x="79.8" y="248.8">SPI_MI</text>
<text x="119.2" y="247.6">AH30</text>
<text x="127" y="248.4">SPI_MI</text>
<text x="311.7" y="246.3">URXD0</text>
<text x="373.1" y="250.2">AG27</text>
<text x="381" y="251">UTXD1</text>
<text x="445.3" y="251">SRCLKENAI</text>
<text x="459.7" y="250.2">AC31</text>
<text x="492.9" y="251.4">CAM_RST0</text>
<text x="518.3" y="251.1">[18]</text>
<text x="373.1" y="257.8">AD30</text>
<text x="373.2" y="252.7">AH27</text>
<text x="381" y="253.5">URXD1</text>
<text x="373.2" y="260.4">AE29</text>
<text x="381" y="258.6">UTXD2</text>
<text x="381" y="261.1">URXD2</text>
<text x="451.5" y="261.1">EINT0</text>
<text x="459.7" y="260.4">AF28</text>
<text x="492.9" y="261.5">OTG_DIG</text>
<text x="519.3" y="261.2">[20]</text>
<text x="373.2" y="265.4">AE30</text>
<text x="373.2" y="268">AE31</text>
<text x="381" y="266.2">UTXD3</text>
<text x="381" y="268.7">URXD3</text>
<text x="451.5" y="266.2">EINT1</text>
<text x="459.7" y="265.4">AE28</text>
<text x="492.9" y="266.6">EINT1_ALPS</text>
<text x="519.3" y="266.3">[19]</text>
<text x="55.3" y="274">[16]</text>
<text x="77.1" y="274.1">I2S_BCK</text>
<text x="119.2" y="273">AK26</text>
<text x="127" y="273.8">I2S_BCK</text>
<text x="451.5" y="271.3">EINT2</text>
<text x="459.7" y="270.5">AF27</text>
<text x="459.7" y="275.6">AF30</text>
<text x="55.2" y="279.1">[16]</text>
<text x="74.8" y="279.2">I2S_LRCLK</text>
<text x="119.5" y="278.1">AL27</text>
<text x="127" y="278.9">I2S_LRCK</text>
<text x="451.5" y="276.4">EINT3</text>
<text x="451.5" y="281.4">EINT4</text>
<text x="459.7" y="280.7">AF31</text>
<text x="492.9" y="276.8">EINT3_HALL</text>
<text x="492.9" y="281.8">EINT4_SD</text>
<text x="519.2" y="281.5">[21]</text>
<text x="519.2" y="276.5">[19]</text>
<text x="55.2" y="284.2">[16]</text>
<text x="78.6" y="284.3">I2S_D0</text>
<text x="119.2" y="283.2">AK27</text>
<text x="127" y="284">I2S_DATA_IN</text>
<text x="294.1" y="284.1">[15]</text>
<text x="294.1" y="286.6">[15]</text>
<text x="308.4" y="284.4">GPS_RX_IP</text>
<text x="308.4" y="286.9">GPS_RX_IN</text>
<text x="374.5" y="285.8">D30</text>
<text x="374.6" y="283.2">E30</text>
<text x="381" y="284">GPS_RXIP</text>
<text x="381" y="286.5">GPS_RXIN</text>
<text x="451.5" y="286.5">EINT5</text>
<text x="459.7" y="285.8">AL29</text>
<text x="492.9" y="286.9">ENT5_CHG_FLAG</text>
<text x="519.1" y="286.6">[6]</text>
<text x="294.1" y="289.2">[15]</text>
<text x="294.1" y="291.7">[15]</text>
<text x="307.3" y="289.5">GPS_RX_QP</text>
<text x="307.3" y="292">GPS_RX_QN</text>
<text x="374.5" y="288.3">C30</text>
<text x="374.5" y="290.8">C31</text>
<text x="381" y="289.1">GPS_RXQP</text>
<text x="381" y="291.6">GPS_RXQN</text>
<text x="451.5" y="291.6">EINT6</text>
<text x="459.7" y="290.8">AK29</text>
<text x="492.9" y="292">EINT6_EAR</text>
<text x="519.3" y="291.7">[16]</text>
<text x="294.1" y="296.8">[15]</text>
<text x="294.1" y="299.3">[15]</text>
<text x="308.7" y="299.6">F2W_DATA</text>
<text x="310.2" y="297.1">F2W_CLK</text>
<text x="374.5" y="295.9">D28</text>
<text x="374.5" y="298.4">D27</text>
<text x="381" y="296.7">F2W_CLK</text>
<text x="381" y="299.2">F2W_DATA</text>
<text x="451.5" y="296.7">EINT7</text>
<text x="459.7" y="295.9">AJ26</text>
<text x="492.9" y="297.1">EINT7_COMPASS</text>
<text x="518.3" y="296.8">[19]</text>
<text x="294.1" y="304.4">[15]</text>
<text x="309.5" y="304.7">WB_RX_IP</text>
<text x="374.6" y="303.5">K30</text>
<text x="381" y="304.3">WB_RXIP</text>
<text x="451.5" y="301.8">EINT8</text>
<text x="459.7" y="301">AH26</text>
<text x="492.9" y="302.2">MD_EINT1_SIM</text>
<text x="519.3" y="301.9">[21]</text>
<text x="125.7" y="311.1">IC-BB-MT6753-H0.9</text>
<text x="294.1" y="306.9">[15]</text>
<text x="294.1" y="309.5">[15]</text>
<text x="308.3" y="309.8">WB_RX_QP</text>
<text x="309.5" y="307.2">WB_RX_IN</text>
<text x="374.6" y="311.1">H31</text>
<text x="375" y="306.1">J30</text>
<text x="375" y="308.6">J31</text>
<text x="381" y="306.8">WB_RXIN</text>
<text x="381" y="309.4">WB_RXQP</text>
<text x="381" y="311.9">WB_RXQN</text>
<text x="450.3" y="311.9">EINT10</text>
<text x="451.5" y="306.8">EINT9</text>
<text x="459.7" y="306.1">AG26</text>
<text x="459.7" y="311.1">AH25</text>
<text x="492.9" y="307.2">GPIO9_FP_EXT_EN</text>
<text x="520.4" y="306.9">[8]</text>
<text x="127.8" y="313.9">MT6753V/WAHH</text>
<text x="294.1" y="312">[15]</text>
<text x="294.1" y="314.6">[15]</text>
<text x="294.1" y="317.1">[15]</text>
<text x="308.3" y="312.3">WB_RX_QN</text>
<text x="309.8" y="314.9">WB_TX_IP</text>
<text x="309.8" y="317.4">WB_TX_IN</text>
<text x="374.5" y="316.2">G30</text>
<text x="374.6" y="313.7">H30</text>
<text x="381" y="314.5">WB_TXIP</text>
<text x="381" y="317">WB_TXIN</text>
<text x="450.3" y="317">EINT11</text>
<text x="459.7" y="316.2">AG25</text>
<text x="492.9" y="312.3">EINT10_CTP</text>
<text x="492.9" y="317.4">EINT11_FP</text>
<text x="519.2" y="312">[17]</text>
<text x="519.2" y="317.1">[20]</text>
<text x="294.1" y="319.6">[15]</text>
<text x="294.1" y="322.2">[15]</text>
<text x="308.6" y="319.9">WB_TX_QP</text>
<text x="308.6" y="322.5">WB_TX_QN</text>
<text x="374.8" y="318.8">F30</text>
<text x="374.8" y="321.3">F31</text>
<text x="381" y="319.5">WB_TXQP</text>
<text x="381" y="322.1">WB_TXQN</text>
<text x="450.3" y="322.1">EINT12</text>
<text x="459.7" y="321.3">AK25</text>
<text x="492.9" y="322.5">EINT12_GY</text>
<text x="519.2" y="322.2">[19]</text>
<text x="379.7" y="331.5">IC-BB-MT6753-H0.9</text>
<text x="381.8" y="334.3">MT6753V/WAHH</text>
</g>
</svg>
